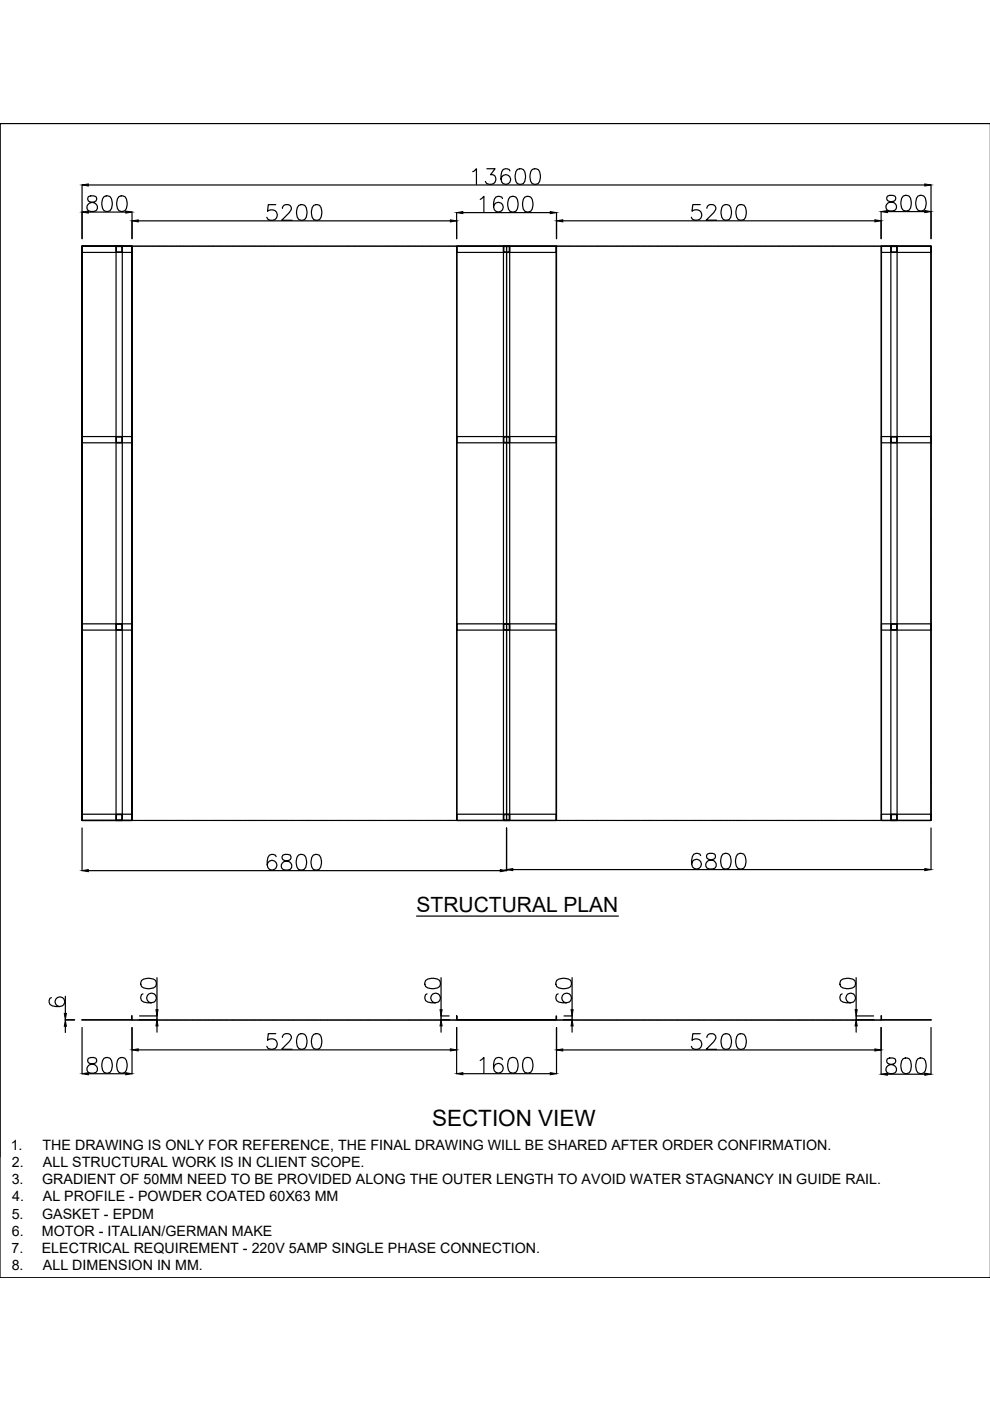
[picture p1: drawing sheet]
<svg xmlns="http://www.w3.org/2000/svg" width="210mm" height="297mm" viewBox="0 0 210 297" stroke-linecap="round" stroke-linejoin="round" font-family="sans-serif">
<!-- layer: 0 -->
<g fill="none" stroke="#000" stroke-width=".25">
<path d="M0 26.2h.1M0 26.2v244.7h210M0 26.2v219.1M0 26.2h210M17.4 39.2v11.4M18.7 39.2h177.4M100.2 36.4l.8-.6v3.3M103.2 35.8h1.8l-1 1.2a1.06 1.06 0 0 1 1.1 1.3 1.06 1.06 0 0 1-1.4 .8l-.5-.2-.3-.4M108.1 36.2a.95 .95 0 0 0-.9-.4 .95 .95 0 0 0-.8 .6 2.42 2.42 0 0 0 .3 2.5 1.03 1.03 0 0 0 1.5-.4 1.03 1.03 0 0 0-.7-1.4 1.03 1.03 0 0 0-1.3 .9M109.7 35.9a1.08 1.08 0 0 1 1.6 .5 2.74 2.74 0 0 1-.4 2.5 1.08 1.08 0 0 1-1.5-.4 2.75 2.75 0 0 1 .3-2.6zM112.8 35.9a1.08 1.08 0 0 1 1.6 .5 2.74 2.74 0 0 1-.3 2.5 1.09 1.09 0 0 1-1.6-.4 2.71 2.71 0 0 1 .3-2.6zM197.4 39.2v11.4"/>
<path d="M17.4 52.2v121.8h10.6v-121.8h-10.6h10.6v121.8h-10.6zM17.4 52.2h10.5v1.3h-10.5zM18.7 45h8M18.8 41.7a.68 .68 0 0 0 .3 1.1 1.37 1.37 0 0 1 1.5 1.4 1.15 1.15 0 0 1-1.2 .7 1.15 1.15 0 0 1-1-1.2 1.51 1.51 0 0 1 1.6-.9 .67 .67 0 0 0 .3-1.1l-.4-.2zM22.1 41.7a1.07 1.07 0 0 1 1.5 .5 2.71 2.71 0 0 1-.3 2.5 1.07 1.07 0 0 1-1.6-.5 2.71 2.71 0 0 1 .4-2.5zM24.6 52.2h1.3v1.3h-1.3zM24.6 52.2h1.3v121.8h-1.3zM24.7 52.3h1.1v1.1h-1.1zM25.2 41.7a1.07 1.07 0 0 1 1.6 .5 2.71 2.71 0 0 1-.3 2.5 1.07 1.07 0 0 1-1.6-.5 2.71 2.71 0 0 1 .3-2.5zM27.9 52.2v121.8M28 45v5.6M29.3 46.8h66.2"/>
<path d="M58.5 43.4h-1.6l-.2 1.4a1.17 1.17 0 0 1 1.8 0 1.17 1.17 0 0 1-.2 1.7 1.17 1.17 0 0 1-1.7-.4M59.9 44.2a.83 .83 0 0 1 .6-.8h.6a.81 .81 0 0 1 .5 1.2l-1.9 2.1h2.2M63.4 43.5a1.07 1.07 0 0 1 1.5 .5 2.71 2.71 0 0 1-.3 2.5 1.07 1.07 0 0 1-1.6-.4 2.71 2.71 0 0 1 .4-2.6zM66.5 43.5a1.06 1.06 0 0 1 1.6 .5 2.75 2.75 0 0 1-.3 2.5 1.07 1.07 0 0 1-1.6-.4 2.71 2.71 0 0 1 .3-2.6zM96.8 52.2h21.2v121.8h-21.2zM96.8 45.1v5.5M96.9 52.2h21v1.3h-21zM96.9 52.2v121.8M98.1 45.1h18.6M101.8 42.3l.8-.7v3.3M106.5 42.1a.97 .97 0 0 0-1.4-.3 2.96 2.96 0 0 0-.3 2.7 1.02 1.02 0 0 0 1.7 .1 1.02 1.02 0 0 0-.4-1.6 1.02 1.02 0 0 0-1.5 .8M106.7 52.2h1.4v1.3h-1.4z"/>
<path d="M106.7 52.2h1.4v121.8h-1.4zM106.8 52.3h1.2v1.1h-1.2zM108.1 41.8a1.07 1.07 0 0 1 1.6 .5 2.75 2.75 0 0 1-.3 2.5 1.08 1.08 0 0 1-1.6-.5 2.77 2.77 0 0 1 .3-2.5zM111.3 41.8a1.07 1.07 0 0 1 1.5 .5 2.71 2.71 0 0 1-.3 2.5 1.08 1.08 0 0 1-1.6-.5 2.81 2.81 0 0 1 .4-2.5zM117.9 52.2v121.8M118 45.1v5.5M119.3 46.8h66.2M148.5 43.4h-1.6l-.2 1.4a1.17 1.17 0 0 1 1.8 0 1.17 1.17 0 0 1-.2 1.7 1.17 1.17 0 0 1-1.7-.4M149.9 44.2a.83 .83 0 0 1 .6-.8h.6a.81 .81 0 0 1 .5 1.2l-1.9 2.1h2.2M153.4 43.5a1.08 1.08 0 0 1 1.5 .5 2.74 2.74 0 0 1-.3 2.5 1.09 1.09 0 0 1-1.6-.4 2.71 2.71 0 0 1 .4-2.6zM156.5 43.5a1.07 1.07 0 0 1 1.6 .5 2.78 2.78 0 0 1-.3 2.5 1.09 1.09 0 0 1-1.6-.4 2.71 2.71 0 0 1 .3-2.6zM186.8 52.2h10.6v121.8h-10.6z"/>
<path d="M186.8 44.8v5.8M186.9 52.2h10.5v1.3h-10.5zM186.9 52.2v121.8M188.1 44.9h8M188.2 41.6a.67 .67 0 0 0 .3 1.1 1.37 1.37 0 0 1 1.6 1.4l-.2 .3a1.32 1.32 0 0 1-2-.3 1.06 1.06 0 0 1 .9-1.3l.6-.1a.67 .67 0 0 0 .3-1.1l-.4-.2zM188.9 52.2h1.3v1.3h-1.3zM188.9 52.2h1.3v121.8h-1.3zM189 52.3h1.1v1.1h-1.1zM191.5 41.6a1.08 1.08 0 0 1 1.6 .4 2.8 2.8 0 0 1-.4 2.6 1.08 1.08 0 0 1-1.5-.5 2.71 2.71 0 0 1 .3-2.5zM194.6 41.6a1.08 1.08 0 0 1 1.6 .4 2.71 2.71 0 0 1-.3 2.6 1.07 1.07 0 0 1-1.6-.5 2.75 2.75 0 0 1 .3-2.5zM17.4 92.6h10.5v1.3h-10.5zM24.6 92.6h1.3v1.3h-1.3z"/>
<path d="M24.7 92.6h1.1v1.2h-1.1zM96.9 92.6h21v1.3h-21zM106.7 92.6h1.4v1.3h-1.4zM106.8 92.6h1.2v1.2h-1.2zM186.9 92.6h10.5v1.3h-10.5zM188.9 92.6h1.3v1.3h-1.3zM189 92.6h1.1v1.2h-1.1zM17.4 132.3h10.5v1.3h-10.5zM24.6 132.3h1.3v1.3h-1.3zM24.7 132.3h1.1v1.2h-1.1zM96.9 132.3h21v1.3h-21zM106.7 132.3h1.4v1.3h-1.4z"/>
<path d="M106.8 132.3h1.2v1.2h-1.2zM186.9 132.3h10.5v1.3h-10.5zM188.9 132.3h1.3v1.3h-1.3zM189 132.3h1.1v1.2h-1.1zM17.4 172.6h10.5v1.4h-10.5zM17.4 175.5v9.1M24.6 172.6h1.3v1.4h-1.3zM24.7 172.7h1.1v1.2h-1.1zM96.9 172.6h21v1.4h-21zM106.7 172.6h1.4v1.4h-1.4zM106.8 172.7h1.2v1.2h-1.2zM107.4 175.5v9.1"/>
<path d="M186.9 172.6h10.5v1.4h-10.5zM188.9 172.6h1.3v1.4h-1.3zM189 172.7h1.1v1.2h-1.1zM197.4 175.5v8.9M18.7 184.6h87.4M58.5 181.6a.97 .97 0 0 0-1.4-.3 2.96 2.96 0 0 0-.3 2.7 1.03 1.03 0 0 0 1.7 .1 1.03 1.03 0 0 0-.4-1.6 1.03 1.03 0 0 0-1.4 .9M60 181.3a.67 .67 0 0 0 .3 1.1 1.36 1.36 0 0 1 1.5 1.4 1.15 1.15 0 0 1-1.2 .7 1.15 1.15 0 0 1-1-1.1 1.53 1.53 0 0 1 1.6-1 .67 .67 0 0 0 .3-1.1l-.4-.1zM63.3 181.3a1.07 1.07 0 0 1 1.5 .5 2.71 2.71 0 0 1-.3 2.5 1.06 1.06 0 0 1-1.5-.5 2.75 2.75 0 0 1 .3-2.5zM66.4 181.3a1.07 1.07 0 0 1 1.6 .5 2.71 2.71 0 0 1-.3 2.5 1.07 1.07 0 0 1-1.6-.5 2.71 2.71 0 0 1 .3-2.5zM88.3 194.2h42.8M108.7 184.4h87.4M148.5 181.4a.97 .97 0 0 0-1.4-.3 2.96 2.96 0 0 0-.3 2.7 1.03 1.03 0 0 0 1.7 .1 1.03 1.03 0 0 0-.4-1.6 1.03 1.03 0 0 0-1.4 .8"/>
<path d="M150 181.1a.67 .67 0 0 0 .3 1.1 1.36 1.36 0 0 1 1.5 1.4 1.15 1.15 0 0 1-1.2 .7 1.15 1.15 0 0 1-1-1.2 1.53 1.53 0 0 1 1.6-.9 .67 .67 0 0 0 .3-1.1l-.4-.2zM153.3 181.1a1.07 1.07 0 0 1 1.5 .5 2.71 2.71 0 0 1-.3 2.5 1.06 1.06 0 0 1-1.5-.5 2.75 2.75 0 0 1 .3-2.5zM156.4 181.1a1.07 1.07 0 0 1 1.6 .5 2.71 2.71 0 0 1-.3 2.5 1.07 1.07 0 0 1-1.6-.5 2.71 2.71 0 0 1 .3-2.5zM10.9 211.5a.97 .97 0 0 0-.3 1.4 2.96 2.96 0 0 0 2.7 .4 1.02 1.02 0 0 0 .1-1.7 1.02 1.02 0 0 0-1.7 .4 1.02 1.02 0 0 0 .9 1.4M13.9 211.2v3.7M13.9 217.6v1.3M15.8 216.2l-2 .1h2M17.4 216.2h10.5l.1-.8v.9zM17.4 217.9v9.8M28 217.9v9.8M29.6 215.4h3.7v.8h-3.8M30 207.9a2.59 2.59 0 0 1 3 0 1.09 1.09 0 0 1-.5 1.6 2.75 2.75 0 0 1-2.5-.3l-.2-.5z"/>
<path d="M30.3 210.7a.96 .96 0 0 0-.5 .9 .96 .96 0 0 0 .7 .9 2.38 2.38 0 0 0 2.5-.4 1.02 1.02 0 0 0-.5-1.4 1.02 1.02 0 0 0-1.4 .6 1.02 1.02 0 0 0 .9 1.3M33.3 207.3v6.8M33.3 217.5v1.3M58.5 219.2h-1.6l-.2 1.4a1.17 1.17 0 0 1 1.8-.1 1.17 1.17 0 0 1-.2 1.8 1.17 1.17 0 0 1-1.7-.5M59.9 219.9a.81 .81 0 0 1 .6-.7h.6a.8 .8 0 0 1 .5 1.2l-1.9 2.1h2.2M63.4 219.3a1.08 1.08 0 0 1 1.5 .5 2.71 2.71 0 0 1-.3 2.5 1.08 1.08 0 0 1-1.6-.5 2.71 2.71 0 0 1 .4-2.5zM66.5 219.3a1.07 1.07 0 0 1 1.6 .5 2.75 2.75 0 0 1-.3 2.5 1.08 1.08 0 0 1-1.6-.5 2.71 2.71 0 0 1 .3-2.5zM90.2 207.9a2.58 2.58 0 0 1 3 0 1.08 1.08 0 0 1-.4 1.6 2.75 2.75 0 0 1-2.6-.3l-.1-.5zM90.5 210.7a.96 .96 0 0 0-.4 .9 .96 .96 0 0 0 .6 .9 2.36 2.36 0 0 0 2.5-.4 1.02 1.02 0 0 0-.5-1.4 1.02 1.02 0 0 0-1.3 .7 1.02 1.02 0 0 0 .9 1.2M93.5 207.3v6.8M93.5 217.5v1.3M95.2 215.4h-1.7v.8h1.8"/>
<path d="M96.8 215.4l.1 .8h21l.1-.8v.9h-21.2zM96.8 217.9v9.8M118 217.9v9.8M118 207.9a2.59 2.59 0 0 1 3 0 1.09 1.09 0 0 1-.5 1.6 2.75 2.75 0 0 1-2.5-.3l-.1-.5zM118.3 210.7a.95 .95 0 0 0-.5 .9 .95 .95 0 0 0 .7 .9 2.38 2.38 0 0 0 2.5-.4 1.02 1.02 0 0 0-.5-1.4 1.02 1.02 0 0 0-1.4 .6 1.02 1.02 0 0 0 1 1.3M119.5 216.2h1.8M119.6 215.4h1.7M121.3 207.3v6.8M121.3 215.4v.8M121.3 217.5v1.3M148.5 219.2h-1.6l-.2 1.4a1.17 1.17 0 0 1 1.8-.1 1.17 1.17 0 0 1-.2 1.8 1.17 1.17 0 0 1-1.7-.5M149.9 220a.83 .83 0 0 1 .6-.8h.6a.81 .81 0 0 1 .5 1.2l-1.9 2.1h2.2"/>
<path d="M153.4 219.3a1.07 1.07 0 0 1 1.5 .5 2.71 2.71 0 0 1-.3 2.5 1.07 1.07 0 0 1-1.6-.5 2.71 2.71 0 0 1 .4-2.5zM156.5 219.3a1.06 1.06 0 0 1 1.6 .5 2.75 2.75 0 0 1-.3 2.5 1.07 1.07 0 0 1-1.6-.5 2.71 2.71 0 0 1 .3-2.5zM178.2 207.9a2.58 2.58 0 0 1 3 0 1.08 1.08 0 0 1-.4 1.6 2.75 2.75 0 0 1-2.6-.3l-.1-.5zM178.6 210.7a.96 .96 0 0 0-.5 .9 .96 .96 0 0 0 .6 .9 2.36 2.36 0 0 0 2.5-.4 1.02 1.02 0 0 0-.4-1.4 1.02 1.02 0 0 0-1.4 .7 1.02 1.02 0 0 0 .9 1.2M181.5 216.2h3.8M181.5 215.4h3.7M181.5 207.3v6.8M181.5 215.4v.8M181.5 217.5v1.3M186.8 215.4l.1 .8 10.5 .1h-10.6zM186.8 217.9v9.9M197.4 217.9v9.9"/>
<path d="M18.7 227.7h8M18.8 224.4a.67 .67 0 0 0 .3 1.1 1.37 1.37 0 0 1 1.5 1.4 1.15 1.15 0 0 1-1.2 .7 1.15 1.15 0 0 1-1-1.2 1.5 1.5 0 0 1 1.6-.9 .67 .67 0 0 0 .3-1.1l-.4-.2zM22.1 224.4a1.07 1.07 0 0 1 1.5 .4 2.71 2.71 0 0 1-.3 2.6 1.07 1.07 0 0 1-1.6-.5 2.71 2.71 0 0 1 .4-2.5zM25.2 224.4a1.07 1.07 0 0 1 1.6 .4 2.71 2.71 0 0 1-.3 2.6 1.07 1.07 0 0 1-1.6-.5 2.71 2.71 0 0 1 .3-2.5zM29.3 222.6h66.2M98.1 227.6h18.6M101.8 224.8l.8-.6v3.3M106.5 224.7a.96 .96 0 0 0-.9-.5 .96 .96 0 0 0-.8 .6 2.36 2.36 0 0 0 .3 2.5 1.02 1.02 0 0 0 1.5-.4 1.02 1.02 0 0 0-.7-1.4 1.02 1.02 0 0 0-1.3 .9M108.1 224.4a1.09 1.09 0 0 1 1.6 .4 2.75 2.75 0 0 1-.3 2.5 1.08 1.08 0 0 1-1.6-.4 2.78 2.78 0 0 1 .3-2.5zM111.3 224.4a1.09 1.09 0 0 1 1.5 .4 2.71 2.71 0 0 1-.3 2.5 1.08 1.08 0 0 1-1.6-.4 2.82 2.82 0 0 1 .4-2.5zM119.3 222.6h66.2M188.1 227.7h8"/>
<path d="M188.2 224.5a.67 .67 0 0 0 .3 1.1 1.37 1.37 0 0 1 1.6 1.4l-.2 .3a1.3 1.3 0 0 1-2-.3 1.07 1.07 0 0 1 .9-1.3l.6-.1a.67 .67 0 0 0 .3-1.1l-.4-.2zM191.5 224.5a1.08 1.08 0 0 1 1.6 .4 2.81 2.81 0 0 1-.4 2.6 1.07 1.07 0 0 1-1.5-.5 2.71 2.71 0 0 1 .3-2.5zM194.6 224.5a1.08 1.08 0 0 1 1.6 .4 2.73 2.73 0 0 1-.3 2.6 1.06 1.06 0 0 1-1.6-.5 2.75 2.75 0 0 1 .3-2.5z"/>
</g>
<!-- layer: HIDDEN -->
<path d="M17.4 52.3v121.7l90-.1M17.5 52.2l-.1 .1M17.5 52.2h90M107.4 52.3v121.7l90-.1M107.5 52.2l89.9 .1M197.4 52.3v121.5M28 216.3h68.8M118 216.3h68.8" fill="none" stroke="#000" stroke-width=".25"/>
<!-- layer: 0 -->
<g fill="#000" stroke="#000" stroke-width=".21">
<path d="M17.4 39.2l1.3-.2v.4zM196.1 39l1.3 .2-1.3 .2zM17.4 45l1.3-.3v.5zM26.7 44.7l1.3 .3-1.3 .2zM28 46.8l1.3-.2v.4zM95.5 46.6l1.3 .2-1.3 .2zM96.8 45.1l1.3-.2v.4zM116.7 44.9l1.3 .2-1.3 .2zM118 46.8l1.3-.2v.4zM185.5 46.6l1.3 .2-1.3 .2zM186.8 44.9l1.3-.3v.5zM196.1 44.6l1.3 .3-1.3 .2z"/>
<path d="M17.4 184.6l1.3-.2v.4zM106.1 184.4l1.3 .2-1.3 .2zM107.4 184.4l1.3-.2v.4zM196.1 184.2l1.3 .2-1.3 .2zM13.9 216.3l.2 1.3h-.5zM13.6 214.9h.5l-.2 1.3zM33.3 216.2l.2 1.3h-.4zM33.1 214.1h.4l-.2 1.3zM93.5 216.2l.2 1.3h-.4zM93.3 214.1h.4l-.2 1.3zM121.3 216.2l.2 1.3h-.4zM121.1 214.1h.4l-.2 1.3z"/>
<path d="M181.5 216.2l.2 1.3h-.4zM181.3 214.1h.4l-.2 1.3zM17.4 227.7l1.3-.3v.5zM26.7 227.4l1.3 .3-1.3 .2zM28 222.6l1.3-.2v.4zM95.5 222.4l1.3 .2-1.3 .2zM96.8 227.6l1.3-.2v.5zM116.7 227.4l1.3 .2-1.3 .3zM118 222.6l1.3-.2v.4zM185.5 222.4l1.3 .2-1.3 .2zM186.8 227.7l1.3-.2v.5zM196.1 227.5l1.3 .2-1.3 .3z"/>
</g>
<text font-size="4.8" x="91.6" y="238.7">SECTION VIEW</text>
<text font-size="4.5" x="88.3" y="193.3">STRUCTURAL PLAN</text>
<g font-size="3">
<text x="2.3" y="243.8">1.</text>
<text x="9" y="243.8">THE DRAWING IS ONLY FOR REFERENCE, THE FINAL DRAWING WILL BE SHARED AFTER ORDER CONFIRMATION.</text>
<text x="2.5" y="251.1">3.</text>
<text x="2.5" y="247.4">2.</text>
<text x="8.9" y="251.1">GRADIENT OF 50MM NEED TO BE PROVIDED ALONG THE OUTER LENGTH TO AVOID WATER STAGNANCY IN GUIDE RAIL.</text>
<text x="9.1" y="247.4">ALL STRUCTURAL WORK IS IN CLIENT SCOPE.</text>
<text x="2.6" y="254.7">4.</text>
<text x="9.1" y="254.7">AL PROFILE - POWDER COATED 60X63 MM</text>
<text x="2.5" y="258.4">5.</text>
<text x="2.5" y="262">6.</text>
<text x="8.9" y="262">MOTOR - ITALIAN/GERMAN MAKE</text>
<text x="8.9" y="258.4">GASKET - EPDM</text>
<text x="2.5" y="265.6">7.</text>
<text x="2.5" y="269.3">8.</text>
<text x="8.9" y="265.6">ELECTRICAL REQUIREMENT - 220V 5AMP SINGLE PHASE CONNECTION.</text>
<text x="9.1" y="269.3">ALL DIMENSION IN MM.</text>
</g>
</svg>
